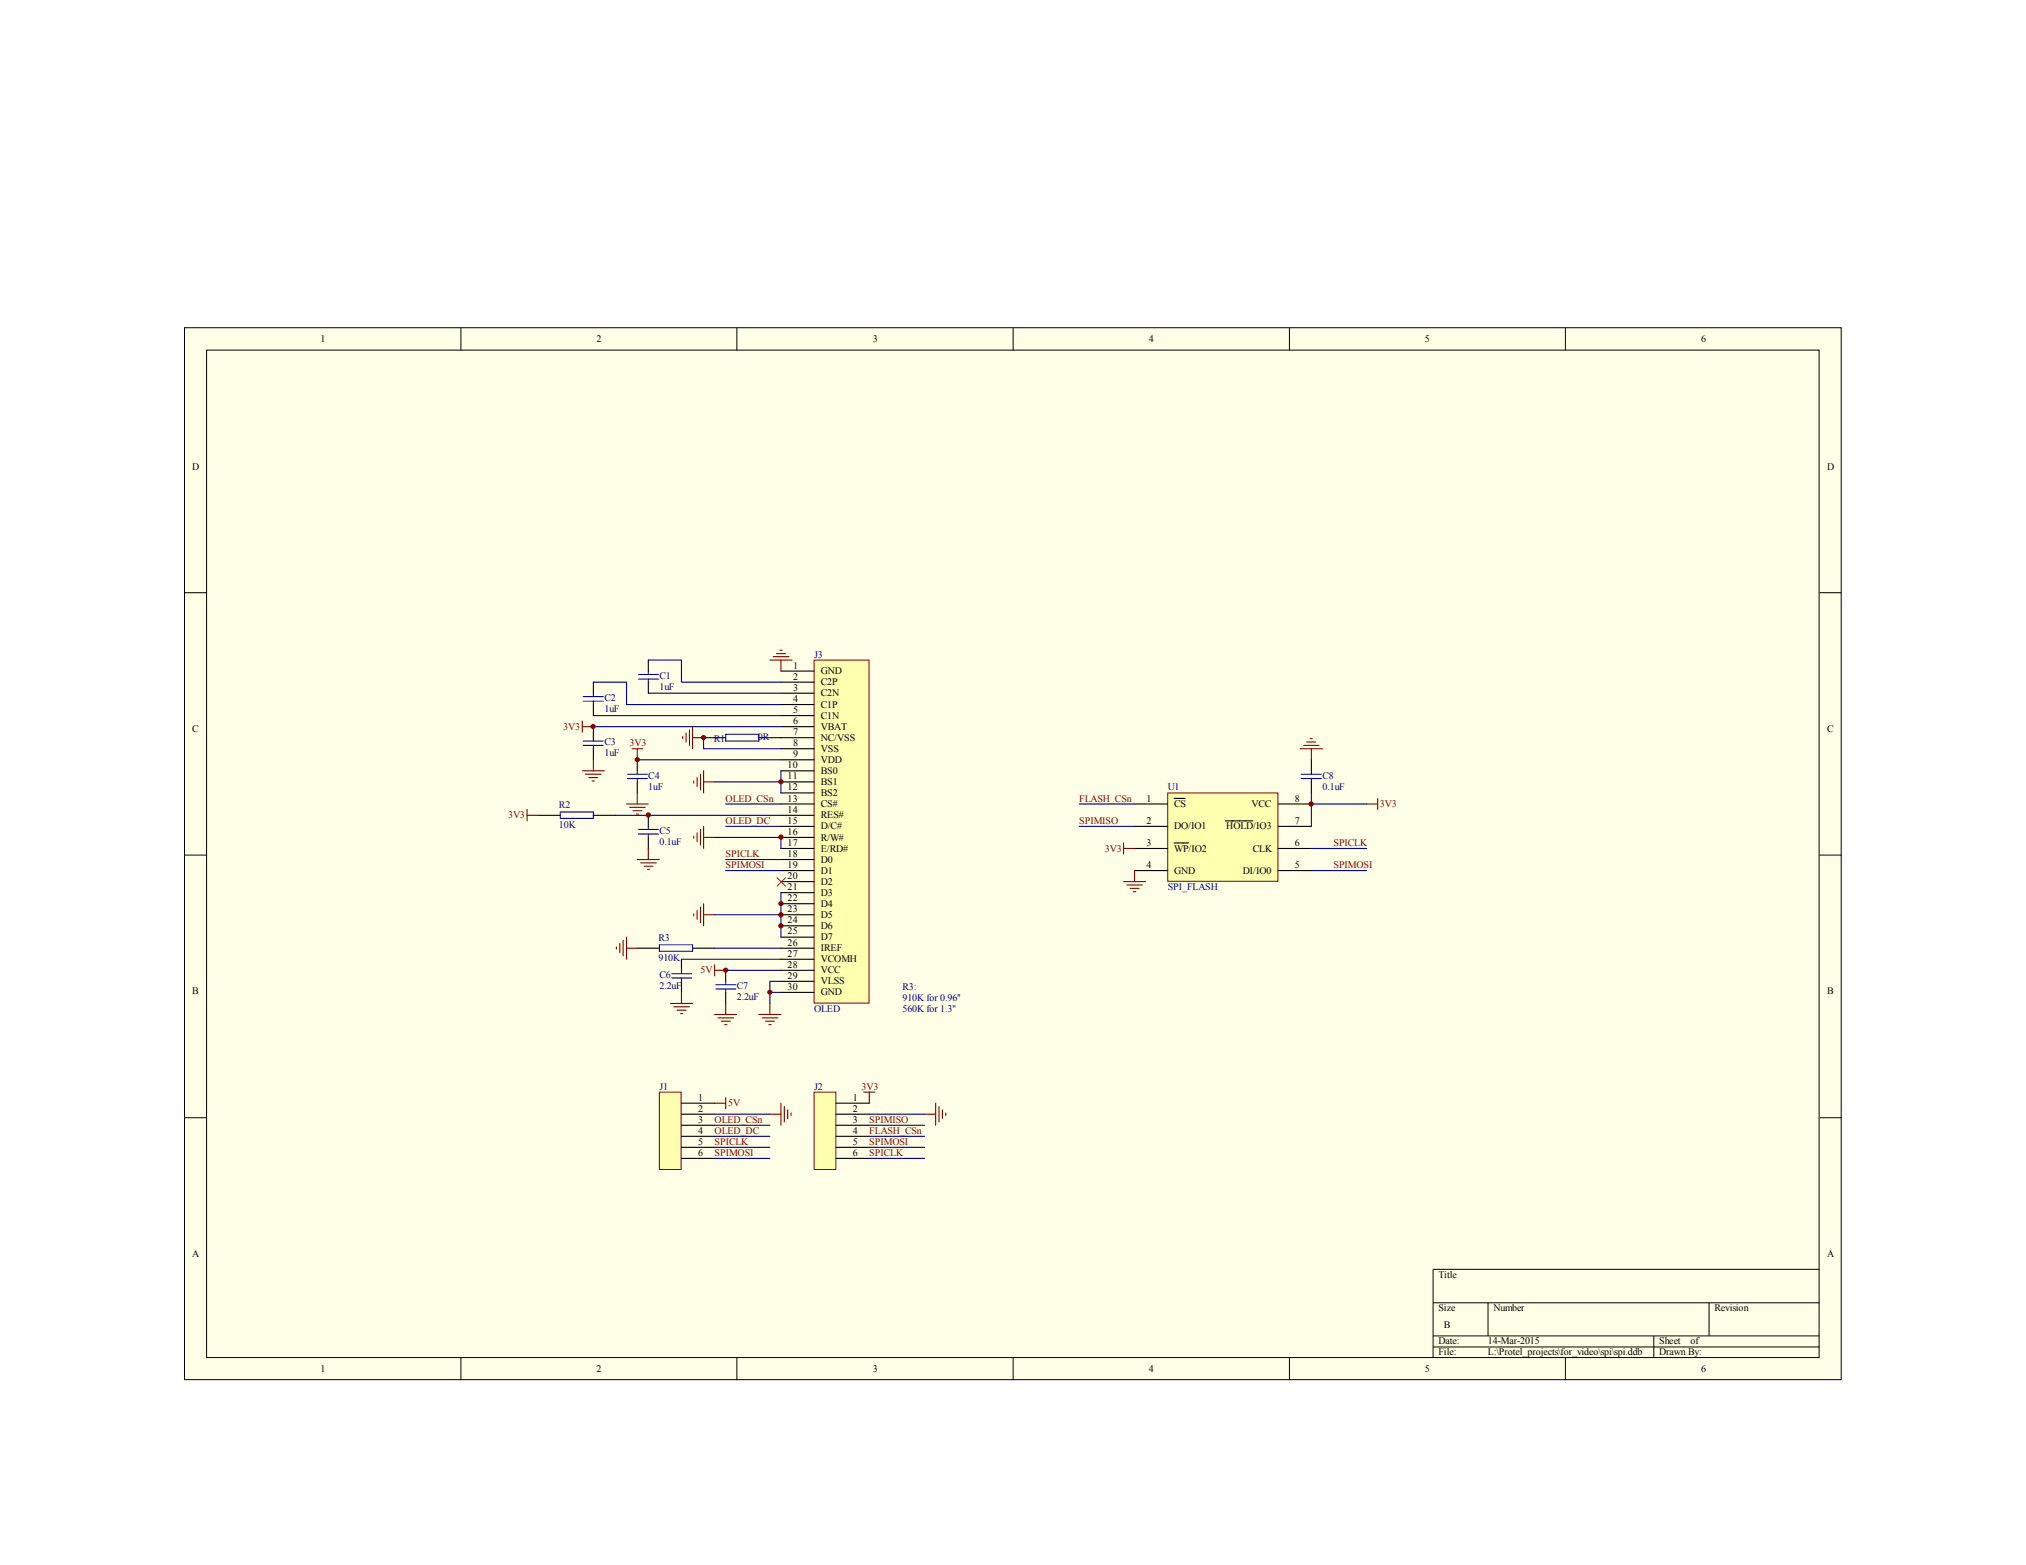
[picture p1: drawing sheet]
<svg xmlns="http://www.w3.org/2000/svg" width="279mm" height="216mm" viewBox="0 0 279 216" stroke-linecap="round" stroke-linejoin="round" font-family="sans-serif">
<path d="M25.4 45.2h228.5v145.1h-228.5z" fill="#ffffe8"/>
<g fill="none" stroke="#000" stroke-width=".14">
<path d="M25.4 45.2h228.5v145.1h-228.5zM28.5 48.3h222.4v139h-222.4zM63.6 45.2v3.1M101.6 45.2v3.1M139.7 45.2v3.1M177.8 45.2v3.1M215.9 45.2v3.1M25.5 81.8h3M250.9 81.8h3.1M25.5 118h3M250.9 118h3.1M25.5 154.2h3"/>
<path d="M250.9 154.2h3.1M197.6 179.7h53.3M205.2 179.7v4.6M235.7 179.7v4.6M250.9 175.1h-53.3v12.2M63.6 187.3v3.1M101.6 187.3v3.1M139.7 187.3v3.1M177.8 187.3v3.1M197.6 184.3h53.3M197.6 185.8h53.3M215.9 187.3v3.1"/>
<path d="M228.1 184.3v3"/>
</g>
<path d="M112.3 91.1h7.5v47.3h-7.5z" fill="#ffffb0"/>
<path d="M112.3 91.1h7.5v47.3h-7.5z" fill="none" stroke="#800000" stroke-width=".14"/>
<g fill="none" stroke="#000" stroke-width=".15">
<path d="M81.8 94.1v1.5M81.8 97.2v1.5M89.4 91.1v1.5M89.4 94.1v1.5M107.7 92.6h4.6M107.7 94.1h4.6M107.7 95.6h4.6M107.7 97.2h4.6M107.7 98.7h4.6M74.2 112.5h3.1M81.8 112.5h3.1M81.8 100.2v1.6"/>
<path d="M81.8 103.3v1.5M87.9 104.8v1.5M87.9 107.9v1.5M89.4 112.5v1.5M89.4 115.5v1.6M97 101.8h3.1M104.6 101.8h7.7M107.7 100.2h4.6M107.7 103.3h4.6M107.7 104.8h4.6M107.7 106.3h4.6M107.7 107.9h4.6"/>
<path d="M107.7 109.4h4.6M107.7 110.9h4.6M107.7 112.5h4.6M107.7 114h4.6M107.7 115.5h4.6M107.7 117.1h4.6M107.7 118.6h4.6M87.9 130.8h3M94 132.3v1.6M94 135.4v1.5M95.5 130.8h3.1M100.1 133.9v1.5"/>
<path d="M100.1 136.9v1.5M107.7 120.1h4.6M107.7 121.6h4.6M107.7 123.1h4.6M107.7 124.7h4.6M107.7 126.2h4.6M107.7 127.7h4.6M107.7 129.3h4.6M107.7 130.8h4.6M107.7 132.3h4.6M107.7 133.9h4.6M107.7 135.4h4.6"/>
<path d="M107.7 136.9h4.6"/>
</g>
<g fill="none" stroke="#00f" stroke-width=".15">
<path d="M80.4 96.7h2.8M80.4 96.1h2.8M81.8 95.6v.5M81.8 96.7v.5M88.1 93.7h2.7M88.1 93h2.7M89.4 92.6v.4M89.4 93.7v.4M77.3 112h4.5v.9h-4.5zM80.4 102.8h2.8M80.4 102.2h2.8M81.8 101.8v.4"/>
<path d="M81.8 102.8v.5M86.5 107.4h2.8M86.5 106.8h2.8M87.9 106.3v.5M87.9 107.4v.5M88.1 115.1h2.7M88.1 114.4h2.7M89.4 114v.4M89.4 115.1v.4M100.1 101.3h4.5v.9h-4.5zM90.9 130.3h4.6v.9h-4.6zM92.6 134.9h2.8"/>
<path d="M92.6 134.3h2.8M94 133.9v.4M94 134.9v.5M98.7 136.4h2.8M98.7 135.8h2.8M100.1 135.4v.4M100.1 136.4v.5"/>
</g>
<g fill="none" stroke="#000080" stroke-width=".15">
<path d="M81.8 94.1h4.6v3.1h21.3M81.8 98.7h25.9M89.4 91.1h4.6v3h13.7M89.4 95.6h18.3M81.8 100.2h25.9M84.9 112.5h22.8M87.9 104.8h19.8M97 101.8v1.5h10.7M98.6 107.9h9.1v1.5M98.6 115.5h9.1v1.6M100.1 110.9h7.6M100.1 114h7.6"/>
<path d="M100.1 118.6h7.6M107.7 106.3v1.6M94 132.3h13.7M98.6 126.2h9.1M98.6 130.8h9.1M100.1 120.1h7.6M100.1 133.9h7.6M107.7 135.4h-1.5v3M107.7 123.1v6.2"/>
</g>
<g fill="none" stroke="#800000" stroke-width=".15">
<path d="M80.3 99.5v1.5M72.7 111.7v1.5M72.7 112.5h1.5M80.3 106.3h3.1M80.3 100.2h1.5M80.7 106.8h2.2M81.2 107.3h1.2M81.7 107.7h.3M81.8 104.8v1.5M86.4 110.9h3M86.8 111.4h2.2M87.2 103.3h1.4"/>
<path d="M87.3 111.8h1.2M87.8 112.3h.3M87.9 103.3v1.5M87.9 109.4v1.5M87.9 118.6h3M88.3 119h2.2M88.8 119.5h1.2M89.3 119.9h.3M89.4 117.1v1.5M94.1 101.6v.3M94.6 101.1v1.3M95.1 100.7v2.1"/>
<path d="M95.5 100.2v3.1M95.5 101.8h1.5M95.7 107.7v.3M95.7 115.4v.3M96.1 107.3v1.2M96.1 114.9v1.2M96.6 106.8v2.2M96.6 114.4v2.2M97 106.3v3.1M97 114v3.1M97 107.9h1.6M97 115.5h1.6"/>
<path d="M85 130.6v.3M85.5 130.2v1.2M85.9 129.7v2.2M86.4 129.3v3M86.4 130.8h1.5M92.5 138.4h3M92.9 138.9h2.2M93.4 139.4h1.2M93.9 139.8h.2M94 136.9v1.5M95.7 126.1v.3M96.1 125.6v1.2"/>
<path d="M96.6 125.1v2.2M97 124.7v3M97 126.2h1.6M98.6 140h3M98.6 133.1v1.5M98.6 133.9h1.5M100.1 138.4v1.6M104.6 140h3.1M106.2 138.4v1.6M99 140.4h2.2M99.5 140.9h1.2M99.9 141.4h.3"/>
<path d="M105.1 140.4h2.2M105.6 140.9h1.2M106 141.4h.3"/>
</g>
<g fill="#800000" stroke="#800000" stroke-width=".14">
<circle cx="97" cy="101.7" r=".29"/>
<circle cx="89.4" cy="112.4" r=".3"/>
</g>
<path d="M107.1 121.1l1.3 1.2M108.4 121.1l-1.3 1.2" fill="none" stroke="#f00" stroke-width=".14"/>
<path d="M161.1 109.4h15.1v12.2h-15.1z" fill="#ffffb0"/>
<path d="M161 109.4h15.2v12.2h-15.2z" fill="none" stroke="#800000" stroke-width=".14"/>
<g fill="none" stroke="#000" stroke-width=".15">
<path d="M156.5 110.9h4.5M156.5 114h4.5M156.5 117.1h4.5M161.9 110.2h1.5M161.9 116.3h2M169 113.2h3.8M176.3 110.9h4.5M176.3 114h4.5M176.3 117.1h4.5M180.8 104.8v1.5M180.8 107.9v1.5M156.5 120.1h4.5"/>
<path d="M176.3 120.1h4.5"/>
</g>
<path d="M179.5 106.8h2.7M179.5 107.4h2.7M180.8 106.3v.5M180.8 107.4v.5" fill="none" stroke="#00f" stroke-width=".15"/>
<g fill="none" stroke="#800000" stroke-width=".15">
<path d="M154.9 116.3v1.5M154.9 117.1h1.6M179.3 103.3h3.1M179.8 102.8h2.1M180.2 102.4h1.2M180.7 101.9h.3M180.8 103.3v1.5M188.5 110.9h1.5M190 110.2v1.5M154.9 121.6h3.1M155.4 122.1h2.1M155.9 122.6h1.2"/>
<path d="M156.3 123h.3M156.5 120.1v1.5M98.6 152.2h1.5M100.1 151.4v1.6"/>
</g>
<path d="M148.8 110.9h7.7M148.8 114h7.7M180.8 110.9h7.7M180.8 117.1h7.7M180.8 109.4v4.6M180.8 120.1h7.7" fill="none" stroke="#000080" stroke-width=".15"/>
<circle cx="180.8" cy="110.9" r=".3" fill="#800000" stroke="#800000" stroke-width=".14"/>
<path d="M91 150.7h2.9v10.6h-2.9z" fill="#ffffb0"/>
<path d="M90.9 150.7h3v10.6h-3z" fill="none" stroke="#800000" stroke-width=".14"/>
<path d="M94 152.2h4.6M94 153.7h4.6M94 155.2h4.6M94 156.8h4.6M94 158.3h4.6M94 159.8h4.6" fill="none" stroke="#000" stroke-width=".15"/>
<path d="M106.2 153.7h1.5M107.7 152.2v3M108.2 152.7v2.1M108.6 153.1v1.2M109.1 153.5v.4M119.1 150.7h1.5M119.9 150.7v1.5" fill="none" stroke="#800000" stroke-width=".15"/>
<path d="M98.6 153.7h7.6M98.6 155.2h7.6M98.6 156.8h7.6M98.6 158.3h7.6M98.6 159.8h7.6" fill="none" stroke="#000080" stroke-width=".15"/>
<g fill="#800000" stroke="#800000" stroke-width=".14">
<circle cx="107.7" cy="107.8" r=".29"/>
<circle cx="107.7" cy="115.5" r=".3"/>
<circle cx="107.7" cy="124.7" r=".29"/>
<circle cx="107.7" cy="126.2" r=".3"/>
<circle cx="107.7" cy="127.7" r=".3"/>
</g>
<path d="M112.3 150.7h3v10.6h-3z" fill="#ffffb0"/>
<path d="M112.3 150.7h3v10.6h-3z" fill="none" stroke="#800000" stroke-width=".14"/>
<path d="M115.3 152.2h4.6M115.3 153.7h4.6M115.3 155.2h4.6M115.3 156.8h4.6M115.3 158.3h4.6M115.3 159.8h4.6" fill="none" stroke="#000" stroke-width=".15"/>
<path d="M106.2 91.1h3M106.6 90.6h2.2M107.1 90.2h1.2M107.6 89.7h.3M107.7 91.1v1.5M127.5 153.7h1.5M129 152.2v3M129.5 152.7v2.1M130 153.1v1.2M130.4 153.5v.4" fill="none" stroke="#800000" stroke-width=".15"/>
<path d="M106.2 136.9h1.5M119.9 153.7h7.6M119.9 155.2h7.6M119.9 156.8h7.6M119.9 158.3h7.6M119.9 159.8h7.6" fill="none" stroke="#000080" stroke-width=".15"/>
<g fill="#800000" stroke="#800000" stroke-width=".14">
<circle cx="106.2" cy="136.9" r=".29"/>
<circle cx="87.9" cy="104.8" r=".29"/>
<circle cx="81.8" cy="100.2" r=".29"/>
<circle cx="100.1" cy="133.8" r=".29"/>
</g>
<g font-size="1.4">
<text x="44.2" y="47.2">1</text>
<text x="82.3" y="47.2">2</text>
<text x="120.4" y="47.2">3</text>
<text x="158.5" y="47.2">4</text>
<text x="196.5" y="47.2">5</text>
<text x="234.6" y="47.2">6</text>
<text x="26.5" y="64.8">D</text>
<text x="252" y="64.8">D</text>
<text x="109.4" y="92.2">1</text>
<text x="109.4" y="93.8">2</text>
<text x="109.4" y="95.3">3</text>
<text x="113.2" y="93">GND</text>
<text x="113.2" y="94.5">C2P</text>
<text x="26.5" y="101">C</text>
<text x="109.4" y="96.8">4</text>
<text x="109.4" y="98.4">5</text>
<text x="109.4" y="99.9">6</text>
<text x="109.4" y="101.4">7</text>
<text x="113.2" y="96.1">C2N</text>
<text x="113.2" y="97.6">C1P</text>
<text x="113.2" y="99.1">C1N</text>
<text x="113.2" y="100.7">VBAT</text>
<text x="252" y="101">C</text>
<text x="108.6" y="106">10</text>
<text x="108.6" y="107.5">11</text>
<text x="109.4" y="103">8</text>
<text x="109.4" y="104.5">9</text>
<text x="113.2" y="102.2">NC/VSS</text>
<text x="113.2" y="103.7">VSS</text>
<text x="113.2" y="105.2">VDD</text>
<text x="113.2" y="106.8">BS0</text>
<text x="108.6" y="109.1">12</text>
<text x="108.6" y="110.6">13</text>
<text x="108.6" y="112.1">14</text>
<text x="108.6" y="113.7">15</text>
<text x="113.2" y="108.3">BS1</text>
<text x="113.2" y="109.8">BS2</text>
<text x="113.2" y="111.3">CS#</text>
<text x="113.2" y="112.9">RES#</text>
<text x="158.1" y="110.6">1</text>
<text x="158.1" y="113.7">2</text>
<text x="161.9" y="111.3">CS</text>
<text x="172.6" y="111.3">VCC</text>
<text x="178.6" y="113.7">7</text>
<text x="178.6" y="110.6">8</text>
<text x="108.6" y="115.2">16</text>
<text x="108.6" y="116.7">17</text>
<text x="108.6" y="118.2">18</text>
<text x="108.6" y="119.8">19</text>
<text x="113.2" y="114.4">D/C#</text>
<text x="113.2" y="116">R/W#</text>
<text x="113.2" y="117.5">E/RD#</text>
<text x="113.2" y="119">D0</text>
<text x="158.1" y="116.7">3</text>
<text x="158.1" y="119.8">4</text>
<text x="161.9" y="114.4">DO/IO1</text>
<text x="161.9" y="117.5">WP/IO2</text>
<text x="169.1" y="114.4">HOLD/IO3</text>
<text x="172.8" y="117.5">CLK</text>
<text x="178.6" y="119.8">5</text>
<text x="178.6" y="116.7">6</text>
<text x="108.6" y="121.3">20</text>
<text x="108.6" y="122.8">21</text>
<text x="108.6" y="124.3">22</text>
<text x="108.6" y="125.9">23</text>
<text x="113.2" y="120.5">D1</text>
<text x="113.2" y="122">D2</text>
<text x="113.2" y="123.6">D3</text>
<text x="113.2" y="125.1">D4</text>
<text x="161.9" y="120.5">GND</text>
<text x="171.4" y="120.5">DI/IO0</text>
<text x="108.6" y="127.4">24</text>
<text x="108.6" y="128.9">25</text>
<text x="108.6" y="130.5">26</text>
<text x="108.6" y="132">27</text>
<text x="113.2" y="126.6">D5</text>
<text x="113.2" y="128.1">D6</text>
<text x="113.2" y="129.7">D7</text>
<text x="113.2" y="131.2">IREF</text>
<text x="26.5" y="137.2">B</text>
<text x="108.6" y="133.5">28</text>
<text x="108.6" y="135">29</text>
<text x="108.6" y="136.6">30</text>
<text x="113.2" y="132.8">VCOMH</text>
<text x="113.2" y="134.3">VCC</text>
<text x="113.2" y="135.8">VLSS</text>
<text x="113.2" y="137.3">GND</text>
<text x="252" y="137.2">B</text>
<text x="96.3" y="151.9">1</text>
<text x="96.3" y="153.4">2</text>
<text x="96.3" y="154.9">3</text>
<text x="117.6" y="151.9">1</text>
<text x="117.6" y="153.4">2</text>
<text x="117.6" y="154.9">3</text>
<text x="96.3" y="156.4">4</text>
<text x="96.3" y="157.9">5</text>
<text x="96.3" y="159.5">6</text>
<text x="117.6" y="156.4">4</text>
<text x="117.6" y="157.9">5</text>
<text x="117.6" y="159.5">6</text>
<text x="26.5" y="173.4">A</text>
<text x="252" y="173.4">A</text>
<text x="198.4" y="176.3">Title</text>
<text x="198.4" y="180.9">Size</text>
<text x="198.4" y="185.5">Date:</text>
<text x="199.1" y="183.2">B</text>
<text x="205.2" y="185.5">14-Mar-2015</text>
<text x="205.9" y="180.9">Number</text>
<text x="228.8" y="185.5">Sheet</text>
<text x="233.1" y="185.5">of</text>
<text x="236.4" y="180.9">Revision</text>
<text x="44.2" y="189.3">1</text>
<text x="82.3" y="189.3">2</text>
<text x="120.4" y="189.3">3</text>
<text x="158.5" y="189.3">4</text>
<text x="196.5" y="189.3">5</text>
<text x="198.4" y="187">File:</text>
<text x="205.2" y="187">L:\Protel_projects\for_video\spi\spi.ddb</text>
<text x="228.8" y="187">Drawn By:</text>
<text x="234.6" y="189.3">6</text>
</g>
<g font-size="1.4" fill="#000080">
<text x="90.9" y="93.6">C1</text>
<text x="90.9" y="95.2">1uF</text>
<text x="112.3" y="90.7">J3</text>
<text x="83.4" y="96.7">C2</text>
<text x="83.4" y="98.2">1uF</text>
<text x="83.4" y="102.8">C3</text>
<text x="83.4" y="104.3">1uF</text>
<text x="89.4" y="107.4">C4</text>
<text x="98.4" y="102.3">R1</text>
<text x="104.5" y="102">0R</text>
<text x="182.4" y="107.4">C8</text>
<text x="77.1" y="111.5">R2</text>
<text x="89.4" y="108.9">1uF</text>
<text x="161" y="109.1">U1</text>
<text x="182.4" y="108.9">0.1uF</text>
<text x="77.1" y="114.3">10K</text>
<text x="90.9" y="115">C5</text>
<text x="90.9" y="116.5">0.1uF</text>
<text x="161" y="122.8">SPI_FLASH</text>
<text x="90.8" y="129.8">R3</text>
<text x="90.8" y="132.6">910K</text>
<text x="90.9" y="134.9">C6</text>
<text x="90.9" y="136.4">2.2uF</text>
<text x="101.6" y="136.4">C7</text>
<text x="101.6" y="137.9">2.2uF</text>
<text x="124.5" y="136.6">R3:</text>
<text x="112.3" y="139.6">OLED</text>
<text x="124.5" y="138.1">910K for 0.96''</text>
<text x="124.5" y="139.6">560K for 1.3''</text>
<text x="90.9" y="150.3">J1</text>
<text x="112.3" y="150.3">J2</text>
</g>
<g font-size="1.4" fill="#800000">
<text x="77.7" y="100.7">3V3</text>
<text x="86.8" y="103">3V3</text>
<text x="70.1" y="112.9">3V3</text>
<text x="100.1" y="110.6">OLED_CSn</text>
<text x="100.1" y="113.7">OLED_DC</text>
<text x="148.8" y="110.6">FLASH_CSn</text>
<text x="148.8" y="113.7">SPIMISO</text>
<text x="190.3" y="111.3">3V3</text>
<text x="100.1" y="118.2">SPICLK</text>
<text x="100.1" y="119.8">SPIMOSI</text>
<text x="152.4" y="117.5">3V3</text>
<text x="183.9" y="116.7">SPICLK</text>
<text x="183.9" y="119.8">SPIMOSI</text>
<text x="96.6" y="134.3">5V</text>
<text x="98.6" y="154.9">OLED_CSn</text>
<text x="100.4" y="152.6">5V</text>
<text x="118.8" y="150.3">3V3</text>
<text x="119.9" y="154.9">SPIMISO</text>
<text x="98.6" y="156.4">OLED_DC</text>
<text x="98.6" y="157.9">SPICLK</text>
<text x="98.6" y="159.5">SPIMOSI</text>
<text x="119.9" y="156.4">FLASH_CSn</text>
<text x="119.9" y="159.5">SPICLK</text>
<text x="119.9" y="157.9">SPIMOSI</text>
</g>
</svg>
